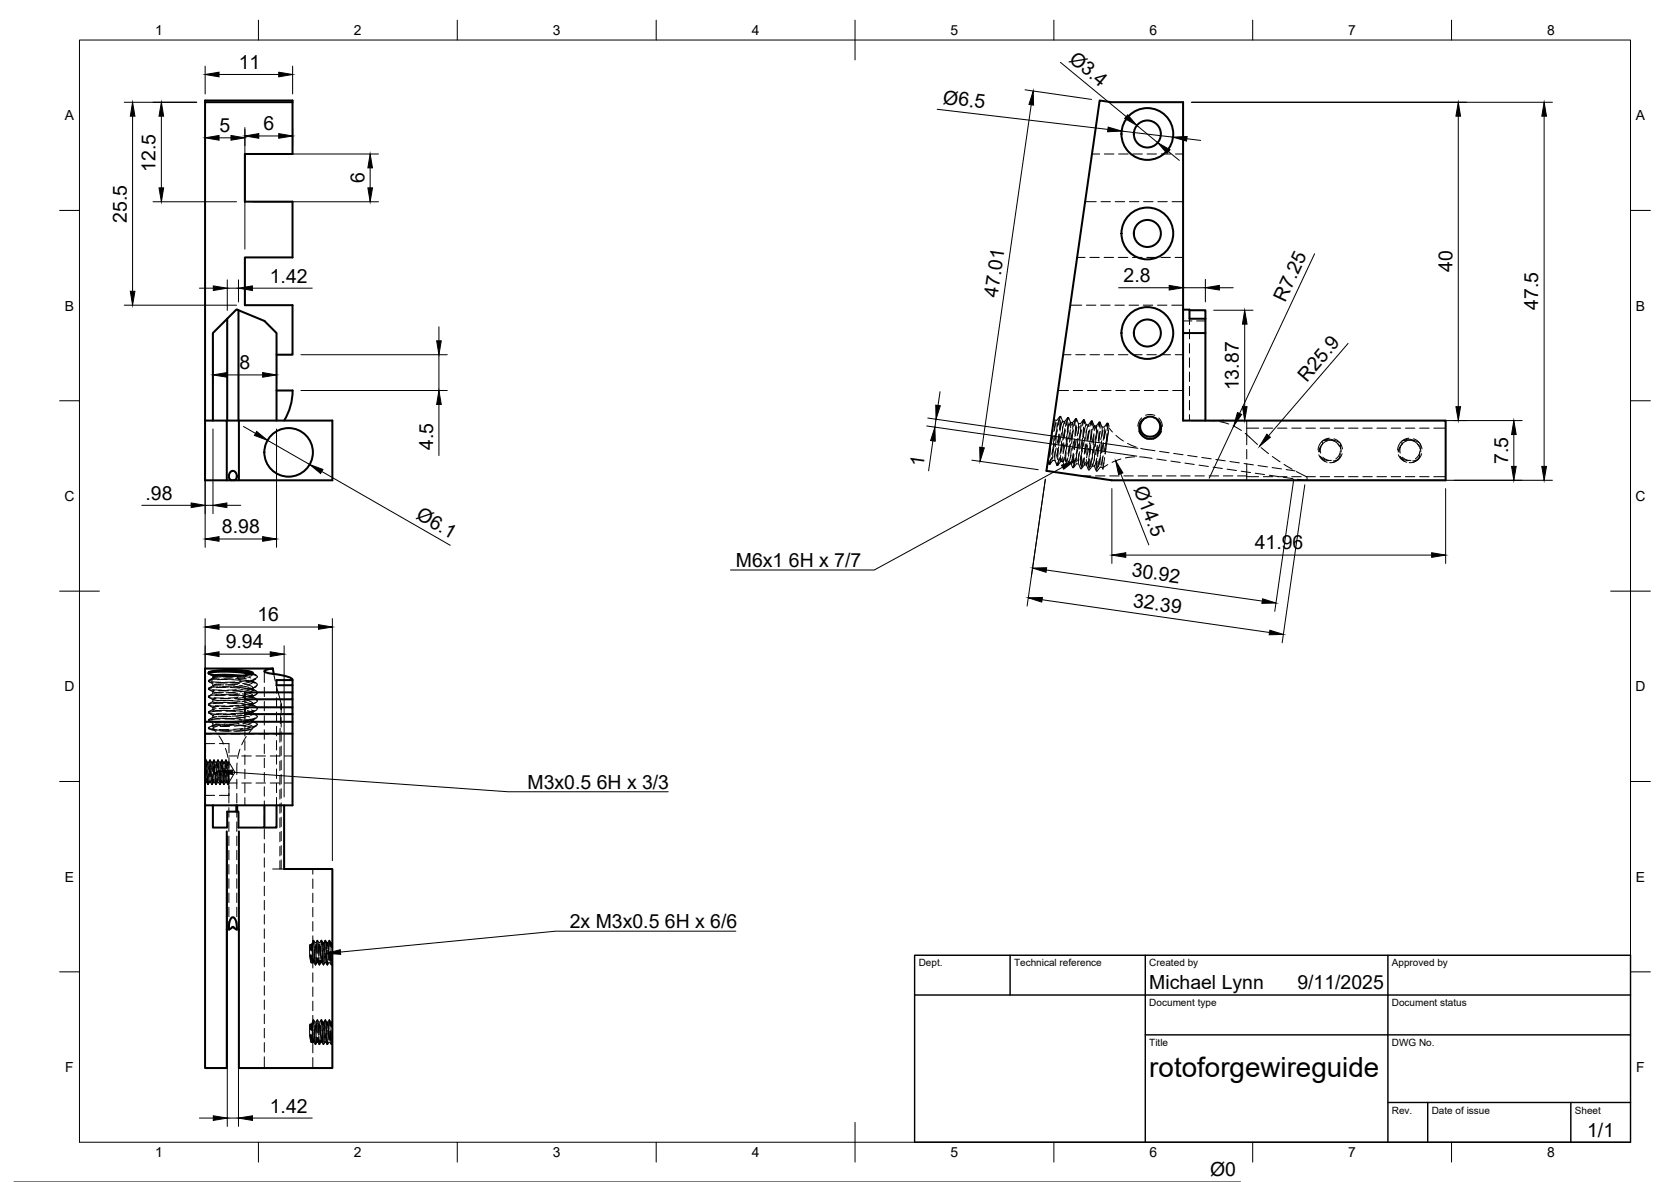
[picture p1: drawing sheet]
<svg xmlns="http://www.w3.org/2000/svg" width="420mm" height="297mm" viewBox="0 0 420 297" stroke-linecap="round" stroke-linejoin="round" font-family="sans-serif">
<!-- layer: Visible -->
<g fill="none" stroke="#000" stroke-width=".51">
<path d="M51.6 25.7v-.4h22v13.4h-12v12h12v14h-12v12h12v12.4h-4.1M73.6 25.7h-22v80M276.5 25.3l3 .4h18v80h66v15h-84l-16.4-2.4zM60 78v27.7M297.5 77.8h1.6v2.3h4M299.1 78h4v2.1M57.1 80.1l2.3-2.3h.2l6.9 2.9 3 3v22M57.1 80.1l-3.6 3.6v22M57.1 80.1v25.6M69.5 98.1h4.1a14.5 14.5 0 0 1-2.2 7.6M297.5 83.7h5.6M303.1 80.1v25.6"/>
<path d="M51.6 105.7v15h6.7M51.6 105.7h5.4v15M57 105.7h26.6v15h-24.8M57.8 118.7l.7-.4 .8 .4 .2 .8-.2 1-1 .2-.6-.4-.1-.8zM60.1 105.7v15M287.3 105.6l-.6 .9-.3 1.2 .4 1.1 .7 .9a2.55 2.55 0 0 0 2.5 .5M287.3 105.6l-.6 1.2 .1 1.3 .7 1 1.4 .6 1.4-.2 1.1-1 .3-1.5-.1-.7-.5-.7M291.1 105.6l.7 1 .1 1.3-.6 1.4-1.3 .9M291.1 105.6a2.53 2.53 0 0 0-3.8 0M52.4 169.2l1.6-.3 3.6-.1 3.5 .2 2.1 .4M52.6 168.9l2.2-.3h3.3l3.3 .3 2 .4M54.1 169.7l2.5-.1 4 .2"/>
<path d="M61.6 177.7h12v1.8h-12zM61.6 174h12v1.7h-12zM61.8 168.6l1.5 .3 .3 .2-1.2 .5-3 .3-3.7-.1-2.8-.3a.36 .36 0 0 1-.3-.2 .36 .36 0 0 1 0-.4M61.8 168.6l-5-.2-2.6 .2-1.6 .3M61.8 168.6l1.7 .6M68.6 168l.2 1.4M68.6 168h-17v100.4h5.4v-59.5M68.6 168l-2 .5v.3l.6 .3a20.8 20.8 0 0 1 6 1.4l.4 .4M69.5 170.9h4.1v1.3h-4.1zM73.6 179.5v22.9h-22M73.6 172.2v1.8M73.6 175.7v2"/>
<path d="M51.6 181.4h22M51.6 184.4h22M53.5 202.4v5.6h3.6v-4h2.5M59.4 202.4v1.6M59.6 202.4v1.6h.4v4h6.5v-5.6M69.5 202.4v5.6h-3M71.4 202.4v16h12.2v50h-23.5v-59.5M57 233.6h.6M58.2 230.6h.6l.5 .7 .2 1.2v1.1l-.9-.7-.9 .6h-.1l.1-2zM59.5 233.6h.6"/>
<circle cx="288.5" cy="33.7" r="3.4"/>
<circle cx="288.5" cy="33.7" r="6.5"/>
<circle cx="288.5" cy="58.7" r="3.4"/>
<circle cx="288.5" cy="58.7" r="6.5"/>
<circle cx="288.5" cy="83.7" r="3.4"/>
<circle cx="288.5" cy="83.7" r="6.5"/>
<circle cx="72.6" cy="113.7" r="6.1"/>
</g>
<!-- layer: Hidden -->
<g fill="none" stroke="#000" stroke-width=".25">
<path d="M274.6 38.7h1.9M277.7 38.7h2.4M281.3 38.7h2.4M284.8 38.7h2.4M288.4 38.7h2.4M292 38.7h2.4M295.6 38.7h1.9M272.9 50.7h2.7M276.8 50.7h2.4M280.4 50.7h2.4M284 50.7h2.4M287.5 50.7h2.4"/>
<path d="M291.1 50.7h2.4M294.7 50.7h2.8M269.1 76.7h2.9M270.8 64.7h2M273.2 76.7h2.3M274 64.7h2.4M276.8 76.7h2.3M277.6 64.7h2.4M280.3 76.7h2.4M281.2 64.7h2.4M283.9 76.7h2.4M284.8 64.7h2.3"/>
<path d="M287.5 76.7h2.4M288.3 64.7h2.4M291 76.7h2.4M291.9 64.7h2.4M294.6 76.7h2.9M295.5 64.7h2M266 98.1h2.7M267.3 89.1h2M269.9 98.1h2.3M270.5 89.1h2.4M273.4 98.1h2.4M274.1 89.1h2.4"/>
<path d="M277 98.1h2.4M277.6 89.1h2.4M280.6 98.1h2.4M281.2 89.1h2.4M284.1 98.1h2.4M284.8 89.1h2.4M287.7 98.1h2.4M288.4 89.1h2.3M291.3 98.1h2.4M291.9 89.1h2.4M294.9 98.1h2.6M295.5 89.1h2"/>
<path d="M297.5 80.7h2.2M299.1 80.1v1.5M299.1 82.8v2.4M299.1 86.3v2.4M299.1 89.9v2.4M299.1 93.5v2.4M299.1 97.1v2.3M300.9 80.7h2.2M263.5 115.9l.3 .7M263.8 116.7h.1M264 113.1l-.3 1.2M264 112.1l-.2 2.4"/>
<path d="M264.2 112.5l-.3 2.4M264.2 115.3l-.4 1.4-.1-1M264.4 115l-.4 1.7-.1-.6M264.5 109l-.2 2.3M264.7 109.6l-.5 2.4M264.8 113l-.1 2.3M264.9 106.4l-.1 .3M264.9 111.8l-.4 2.4M265 105.1l.2 .5M265.1 109.4l-.2 2.4M265.2 111.5l-.5 2.3M265.3 105.8l-.1 2.4"/>
<path d="M265.3 115.7l.4 1.2M265.3 115.8l-.5-.1-.8 1M265.3 113.4v2.3M265.5 106.2l-.5 2.3M265.6 112.6l-.6 2.3M265.6 109.8l-.2 2.4M265.6 108.3l-.4 2.4M265.8 106.3l-.1 2.4M265.9 108l-.5 2.3M266 112.7l-.2 2.4M266.1 113.1l-.2 2.4M266.2 112.3l-.5 2.3"/>
<path d="M266.2 115.3l-.4 1.6-.1-.6M266.3 109.1l-.2 2.4M266.3 109.1l-.5 2.3M266.4 104.8l-.5 2.4M266.4 109.5l-.2 2.4M266.5 115l-.6 2v-.3M266.5 104.7l-.8 1-.5-.1M266.5 104.6l.2 .1M266.6 105.6l-.2 2.4M266.7 114.4v1.5l.3-.7M266.7 106l-.2 2.3M266.7 104.7l.5 1.2"/>
<path d="M266.7 116h.6M266.7 104.8v-.1l-.1 .2-.5 1.9M266.8 115.9l-.9 1.1h-.1M266.9 108.8l-.5 2.3M267 111.8l-.5 2.4M267 110.9l-.2 2.3M267.2 105.9h.5M267.2 111.5l-.5 2.3M267.2 107.3l-.2 2.4M267.2 114.8l.1 1.2 .3-1M267.2 106.1l-.1-.2-.5 2M267.5 111.3l-.2 2.3"/>
<path d="M267.7 108.3l-.5 2.3M267.7 107.7l-.1 2.4M267.8 106.5l-.1-.6-.5 1.7M267.8 111.7l-.5 2.3M267.9 108l-.5 2.3M267.9 113.3l-.2 2.4M268.1 113.6l-.2 2.4M268.2 109.8l-.2 2.3M268.3 115.3l-.5 1.9-.1-.3M268.4 110.1l-.2 2.3M268.4 111.5l-.5 2.3M268.5 105l-.8 .9"/>
<path d="M268.5 104.9l.2 .1 .5 1.2M268.5 115l-.6 2.2h-.2l-.5-1.2M268.5 105l-.6 2.2M268.5 106.2l-.1 2.4M268.5 108.2l-.5 2.3M268.7 106.5l-.2 2.4M268.7 105.3l-.1-.3-.5 1.9M268.8 107l.4-.8v1.4M268.8 112.3l-.1 2.4M269 111.8l-.5 2.3M269.1 108.7l-.2 2.4M269.2 108l-.6 2.3"/>
<path d="M269.2 111.5l-.4 2.4M269.3 114.3l-.6 1.9-.1-.3M269.4 112.7l-.2 2.3M269.4 106.8l.3-.6v1.7M269.6 109.1l-.1 2.4M269.7 108.3l-.5 2.3M269.9 113.9l-.2 2.4M269.9 114.2l-.5 1.9-.1 .2-.1-.1M269.9 108l-.4 2.4M270 114.2l-.1 2.4M270 110.9l-.5 2.3M270.2 110.3l-.2 2.4"/>
<path d="M270.3 115.3l-.6 2.2-.5-1.2h-.5l-.8 .9M270.3 110.6l-.2 2.4 .5-2.3M270.4 105.2l-.7 1-.5-.1M270.5 106.8l-.2 2.4M270.5 105.2h.2l.5 1.3M270.6 105.6l-.1-.4-.6 1.9M270.6 115l-.6 2.4M270.6 107.1l-.2 2.3M270.7 116.5l.5 .1M270.7 105.9l-.1-.7-.4 1.7M270.7 113.7l-.1 2.4M270.7 116.5l-.8 1h-.2"/>
<path d="M270.8 107.4l-.5 2.3M271 110.2l-.2 2.4M271 111.8l-.4 2.3M271.1 106.4l.6 .1M271.2 106.6l-.1 2.4M271.2 116.6l.5 1.2h.2M271.3 111.6l-.5 2.3M271.3 114.1l-.1 2.3M271.4 107.2l-.5 2.3M271.5 113.5l-.5 2.3M271.5 110.5l-.1 2.4M271.7 108.3l-.4 2.3"/>
<path d="M271.7 106.9l-.1 2.4M271.8 114.5l-.1 2.3M271.9 108l-.4 2.4M271.9 119.6h2.4M272 114.8l-.2 2.3M272.1 113.4l-.5 2.3M272.2 110.9l-.3 2.4M272.2 110l-.5 2.4M272.3 111.2l-.2 2.4M272.4 115.3l-.6 2.3M272.5 107.4l-.2 2.3M272.5 106.2l-.1-.7-.4 1.6"/>
<path d="M272.6 107.7l-.2 2.3M272.6 115l-.5 2.4M272.6 115.1l.1 1.7 .2-.6M272.7 106.5l-.1-1-.4 1.4M272.7 116.8l.5 .1M272.7 116.8l-.8 1M272.8 109.9l-.5 2.3M272.9 111.6l-.2 2.3M273.1 111.8l-.5 2.3M273.2 108l-.2 2.4M273.2 106.8l-.3 .4-.4 1.7M273.2 115.5v1.4l.3-.9"/>
<path d="M273.2 116.9l.5 1.2M273.3 111.5l-.5 2.4M273.4 111.9l-.2 2.4M273.7 108.4l-.2 2.3M273.7 112.7l-.5 2.3M273.7 107.2l-.1-.4-.5 1.9M273.8 108.3l-.5 2.3M273.8 115l-.2 2.4M273.9 115.4l-.1 2.4M274 108l-.5 2.3M274.1 111.5l-.2 2.3M274.2 111.8l-.2 2.4"/>
<path d="M274.3 106.9l.3-1.1v1.3M274.3 112.5l-.5 2.3M274.4 107.9l-.2 2.4M274.4 115.3l-.5 2.4M274.4 105.8l-.8 1h-.5l-.5-1.3h-.1l-.9 1M274.4 109.2l-.4 2.4M274.4 105.8h.2l.5 1.2M274.5 106.7l-.1-.9-.4 1.3M274.6 108.3l-.3 2.3M274.6 115l-.5 2.3M274.6 117.1l.6 .1M274.7 117.1l-.8 1h-.2"/>
<path d="M274.7 108.1l.4-1.1v1.2M274.8 113l-.2 2.3M275.1 109.4l-.2 2.4M275.1 109l-.5 2.3M275.1 107l.5 .1M275.1 111.8l-.5 2.4M275.2 115.4l-.5 1.7-.1-.6M275.2 117.1l.4 1.2M275.3 113.4l-.2 2.3M275.3 111.5l-.4 2.3M275.3 107.9l.4-.8v1.5M275.4 119.6h2.4"/>
<path d="M275.6 109.8l-.2 2.4M275.8 115.6l-.2 2.3M275.8 115.1l-.6 2.1-.1-.3M275.8 108.3l-.5 2.3M275.9 116l-.2 2.4M275.9 111.9l-.5 2.3M276.1 112l-.3 2.4M276.1 108l-.5 2.3M276.1 107.2l.3-1.1 .1 1.2M276.2 112.4l-.2 2.4M276.3 106.8l.3-.7v1.6M276.4 108.5l-.2 2.3"/>
<path d="M276.4 115.3l-.5 2.4M276.5 108.8l-.2 2.4M276.5 111.6l-.5 2.4M276.6 117.4l.6 .1M276.7 108.4l-.5 2.3M276.7 117.4l-.8 1M276.7 115l-.5 2.3M276.7 114.4l-.1 2.4M277 110.8l-.2 2.4M277.1 107.3v2.3M277.1 111.8l-.4 2.4M277.2 114.8l-.1 2.4"/>
<path d="M277.3 108.1l-.5 2.4M277.4 111.5l-.5 2.3M277.4 114.6l-.6 2.3M277.5 111.3l-.2 2.3M277.6 116.3l-.1 .3M277.7 107.7l-.1 2.4M277.7 115l-.4 2.9-.2-.5M277.9 108.3l-.5 2.4M278.1 108l-.5 2.3M278.1 107.2l.3-.9v1.6M278.1 111.1l-.5 2.3M278.3 109l-.2 2.4"/>
<path d="M278.4 106.4l-.8 1-.5-.1-.5-1.2h-.2l-.8 1M278.4 106.8l.2-.4v1.9M278.4 106.3l.2 .1 .3 .7M278.5 109.4l-.2 1.5M278.6 116.8l-1.2 .7M278.7 108.7l-.3 1.2M278.7 108l-.8 6.1 .1-1.5M278.8 107.5l.9 1.1M279 119.6h2.4M280.6 109.4l1.9 1.4M281.8 115.3l-2.2 .9M282.6 119.6h2.4"/>
<path d="M283.5 111.4l2.2 1M285.3 114.8l-2.3 .3M286.2 119.6h2.3M286.3 108.3l.9 1.3 1.2 .6M286.5 114.8l3.2 .4M286.8 112.7l3.6 .6M287.1 105l-.7 1-.3 1.2M288 104.4l1.5-.2 .9 .2M289.7 119.6h2.4M290.9 115.4l2.3 .3M291.4 105l.7 1.1 .2 1.1M291.6 113.4l2.3 .4"/>
<path d="M292.1 108.3l-.9 1.3-1.2 .6M293.3 119.6h2.4M294.4 115.9l2.4 .3M295.1 113.9l2.4 .4M296.9 119.6h2.4M297.9 116.4l2.4 .3M298.6 114.5l2.4 .3M299.1 100.6v2.4M299.1 104.2v1.5M300.5 119.6h2.3M301.5 116.9l2.3 .3M302.2 115l2.3 .3"/>
<path d="M304 105.7l1.5 .1M304 119.6h2.4M305 117.4l2.4 .3M305.7 115.5l2.4 .3M306.7 105.9l2.2 .7M307.6 119.6h2.4M308.5 117.9l2.4 .3M309.2 116l2.4 .3M310.1 107l2 1.2M311.2 119.6h2.3v1.1M312.1 118.4l2.3 .4M312.8 116.5l2.4 .3"/>
<path d="M313.1 108.9l3.1 2.8M313.5 116.5v3.1M313.5 113v2.3M313.5 105.7v6.1M313.5 119.8h3M313.5 107.6h3M315.6 118.9l2.4 .4M316.3 117l2.4 .3M317.1 112.5l1.9 1.5M317.6 119.8h2.4M317.6 107.6h2.4M319.2 119.4l2.3 .4"/>
<path d="M319.9 117.5l2.3 .3M319.9 114.7l2 1.4M321.2 119.8h2.4M321.2 107.6h2.4M322.7 119.9l2.4 .4M322.9 116.7l2 1.2M323.4 118l2.2 .3M324.8 119.8h2.4M324.8 107.6h2.4M325.9 118.5l2.6 1.4 .1 .5-.4 .3M328.4 119.8h2.4M328.4 107.6h2.4"/>
<path d="M331.6 114.3l.6 .9 1 .8M331.9 119.8h2.4M331.9 107.6h2.4M332 114.7l1 .8 1 .3M332 114.7l.8 .9 .9 .6M332.1 112.3v1.6M332.4 110.9l-.7 1-.3 1.2M332.5 111.6v-.4a.41 .41 0 0 1 0-.4 .41 .41 0 0 1 .5-.1h2.4l.6 .1a1.24 1.24 0 0 1 1.1 1.8v.2M332.5 111.6l-.8 1.2-.1 .8M332.6 111.6l-.7 1-.2 1M332.6 114.9l.9 .6 1.3 .2M333 110.7l.9-.3 1.5 .3"/>
<path d="M333.8 110.8l-1.3 .8M334.2 110.1l-.8 .2-.8 .5M335 110.7l1 .5 .8 .9M335.4 110.3l1 .5 .5 .5M335.5 119.8h2.4M335.5 107.6h2.4M336.4 111.6l.7 .9 .1 1.1M336.6 115.5l-1.2 .6-1.1 .2M336.9 114.7l-.8 1-.8 .5M337 114v.2a1.41 1.41 0 0 1-1.7 1.6h-.1M337 113.3l-.3 1.2-.8 .8M337.1 111.5l.4 1.3"/>
<path d="M337.5 114l-.7 1.2M339.1 119.8h2.4M339.1 107.6h2.4M342.7 119.8h2.3M342.7 107.6h2.3M346.2 119.8h2.4M346.2 107.6h2.4M349.8 119.8h2.4M349.8 107.6h2.4M351.6 114.3l.6 .9 1 .8M352 114.7l1 .8 1 .3M352 114.7l.8 .9 .9 .6"/>
<path d="M352.1 112.3v1.6M352.4 110.9l-.8 1.2-.2 1M352.6 111.6l-.1-.4a.41 .41 0 0 1 0-.4 .41 .41 0 0 1 .5-.1h2.5l.5 .1a1.24 1.24 0 0 1 1.1 1.8v.2M352.6 111.6l-.9 1.2-.1 .8M352.6 111.6l-.7 1-.2 1M352.6 114.9l.9 .6 1.3 .2M353 110.7l.9-.3 1.6 .3M353.4 119.8h2.3M353.4 107.6h2.3M353.8 110.8l-1.2 .8M354.2 110.1l-.8 .2-.8 .5M355 110.7l1 .5 .8 .9"/>
<path d="M355.4 110.3l1 .5 .5 .5M356.4 111.6l.7 .9 .1 1.1M356.6 115.5l-1.2 .6-1.1 .2M356.9 114.7l-.7 1-.9 .5M357 119.8h2.3M357 107.6h2.3M357 114v.2a1.41 1.41 0 0 1-1.7 1.6h-.1M357 113.3l-.3 1.2-.8 .8M357.1 111.5l.4 1.3M357.5 114l-.7 1.2M360.5 119.8h3M360.5 107.6h3"/>
<path d="M326.2 120.4l1.8 .3M52.4 169.1l.2 .3M52.4 171v.2M52.4 173v.2M52.4 175v.2M52.4 177v.1M52.4 179v.1M52.5 179.2l1.1 .6M52.5 177.2l1.1 .6M52.5 175.2l1.1 .6M52.5 173.3l1.1 .6M52.5 171.3l1.1 .6"/>
<path d="M52.5 169.3l1.1 .6M52.5 177l-.1 .2 .3 .1 1.8 .2M52.5 179.2l2.4 .3M52.9 174.9l-.5 .3 1.8 .3M53.1 171.3l2.4 .2M53.2 172.9l-.8 .3 1.5 .3M53.5 173.3l2.4 .1M53.5 170.9l-1.1 .3 1.2 .3M53.5 169.8v.6M53.5 171.8v.6M53.5 173.8v.6M53.5 175.8v.5"/>
<path d="M53.5 177.8v.5M53.5 179.8v.5M53.6 170.3l-1.1 .6M53.6 172.3l-1.1 .6M53.6 174.3l-1.1 .6M53.6 176.3l-1.1 .6M53.6 178.3l-1.1 .6M53.7 173.7l-.2 .1 2.1 .3M53.7 176.5l2.4 .1M53.8 178.6l-1.4 .3 .9 .3M53.8 175.3l2.4 .1M53.9 172l2.4 .1"/>
<path d="M53.9 178.2l-.4 .1 1.9 .3M54.1 169.7l-.6 .2 2.1 .2M54.1 176.6l-1.7 .4 .6 .2M54.2 177.3l2.3 .1M54.3 175.6l-.8 .2 1.5 .3M54.4 174.6l2.3 .1M54.4 174.6l-1.7 .2-.3 .2 .2 .1M54.5 179.3l2.4 .1M54.8 172.6l-2.4 .4M54.8 171.6h2.3M54.8 170.1l-1.3 .3 1 .2M55 177.5l-1.5 .2 .8 .3"/>
<path d="M55 172.6h2.4M55.1 173.6h2.4M55.1 170.6l-2.4 .2M55.3 176.6h2.4M55.5 172.1l-2 .2 .3 .2M55.5 175.5h2.4M55.6 174.6h2.4M55.7 179.5l-1.7 .1-.4 .1 .1 .1M55.7 178.7l-2.4 .1M55.9 172.6h2.4M56 170.1l2.4 .1M56.1 176.7l-2.4 .1"/>
<path d="M56.2 174.1l-2.4 .1M56.2 177.5l2.4 .1M56.3 170.6l2.4 .1M56.4 174.7l-2.4 .1M56.6 171.5l-2.3 .1M56.7 172.1l2.4 .1M56.7 172.7l-2.3 .1M56.8 176.1h-2.3M56.9 179.5l2.3 .1M56.9 178.7l2.4 .1M57 170.8h-2.3M57.3 176.7l2.3 .1"/>
<path d="M57.3 173.5l-2.4 .1M57.3 178.5h-2.3M57.4 174.1l2.3 .1M57.5 178l-2.4 .1M57.6 174.7l2.4 .2M57.8 175.6h-2.4M57.8 171.6l2.4 .2M57.9 178l-2.4 .1M57.9 172.8l2.4 .1M58 176.1l2.4 .2M58.1 170.6l-2.4 .1M58.1 177.5l-2.4 .1"/>
<path d="M58.3 170.8l2.3 .2M58.5 179.5h-2.4M58.5 173.6l2.3 .2M58.5 178.6l2.4 .2M58.5 176l-2.3 .1M58.7 178.1l2.3 .3M58.8 176.6l2.4 .2M59 178.5l-2.4 .1M59.1 171.4l-2.4 .1M59.1 175.6l2.4 .3M59.2 174.7l2.3 .2M59.2 170l-2.4 .1"/>
<path d="M59.2 174l-2.4 .1M59.4 173.3l-2.4 .1M59.5 172.7l2.4 .3M59.6 170.3l2.4 .3M59.6 176.5l-2.3 .1M59.8 175.3l-2.4 .1M59.8 177.7l2.3 .3M59.8 171.9l-2.4 .2M59.9 170.7l2.3 .3M60.1 177.2l-2.4 .2M60.3 172.3l2.3 .4M60.3 174.4l-2.4 .2"/>
<path d="M60.4 179.2l-2.4 .2M60.4 179.7l2.4 .5M60.5 178.9l2.3 .3M60.7 171.4l-2.4 .2M60.7 169.8l2.4 .6M60.8 179.8l-2.4 .2M60.8 176.9l2.4 .4M60.9 174.4l1.9 .4 1.5 .8M61 172.3l-2.4 .3M61 173.3l-2.3 .3M61.2 175l2.3 .4M61.3 175.3l-2.3 .2"/>
<path d="M61.4 171.9l1.4 .3 .8 .5M61.4 177.7l-2.3 .3M61.5 173.1l2.3 .5M61.6 176.5l1.4 .3 .5 .4v.2M61.6 175.7v2M61.6 179.5v1.9M61.6 170.3l-2.4 .3M61.7 177.2l-2.4 .3M61.8 171.1l2.3 .6M61.8 169.7l-1.4 .2M62 174l1.4 .5 .2 .4-.4 .3 1.1-.6M62 179.2l-2.3 .2"/>
<path d="M62.1 178.9l2.3 .7M62.1 175.6l-2.4 .3M62.2 178.6l1.3 .5v.3l-.5 .4M62.4 177l1.7 .4 .5 .4M62.5 178l-2.3 .4M62.6 171l-2.4 .3M62.6 176.2l.8 .3 .2 .4-1 .5M62.7 175.1l1.7 .5 .2 .5M62.7 173.4l-2.3 .5M62.9 172.9l-2.3 .3M63.1 173.2l1.4 .5 .2 .4-.3 .3M63.1 170.9l.4 .3v.3l-1.4 .6"/>
<path d="M63.1 175.8l-2.3 .5M63.2 169.4l1.2 .4M63.2 178.4l.4 .3-.2 .3-1.4 .5M63.3 169l1 .6M63.3 171l1 .6M63.3 173l1 .6M63.3 177l1 .6M63.3 179l1 .5M63.3 171.2l-2.3 .6M63.3 174.8l-2.3 .4M63.4 171.3l1.3 .6-.1 .3-.5 .3M63.4 169.3l.9 .3 .4 .4-.2 .3-.7 .4"/>
<path d="M63.5 169.2v.4l-.7 .4M63.6 173.3l-.6 .5-1.5 .5M63.6 169.1v.3M63.6 170.8v.6M63.6 172.8v.6M63.6 174.8v.6M63.6 176.8v.5M63.6 178.8v.5M63.6 176.7l-2.3 .4M63.9 178.5l-2.3 .6M64 179.5l.5 .3 .2 .4-.3 .3-.9 .3M64.2 170.7l-2.3 .5"/>
<path d="M64.3 177.7l.4 .4-.2 .3-1.3 .5M64.3 170.6l-1 .6M64.3 172.6l-1 .6M64.3 176.5l-1 .7M64.3 178.5l-1 .6M64.5 172.5l-2.3 .7M64.6 175.9l.1 .3-.3 .3-1.6 .5M64.7 174.2l-.5 .4-1.7 .5M64.7 170v.2M64.7 172v.2M64.7 174v.2M64.7 176v.2"/>
<path d="M64.7 178v.1M64.7 179.9v.2M66.5 168.7v2.8M66.5 172.7v2.4M66.5 176.3v2.3M66.5 179.8v2.4M68.8 169.4l.4 1.7M69.5 172.3l1.2 4.5M69.5 172.2v2M69.5 175.4v2.4M69.5 179v2.3M70.6 179.4l-.1 2.4"/>
<path d="M70.7 178.3v-1.5v2.3M51.6 196v.3M51.6 192.2l.1 2.3M51.6 184.4h1.6M51.6 196.8l.3-.2 .4 .6M51.6 186.9h2.4M51.6 199.9h2.4M51.7 192.8l-.1 2.1M51.7 191.2l-.1 2.1M51.8 191.6l.1-.6 .1 1.8M51.8 191l-.2 .3M51.8 191h.1"/>
<path d="M51.9 191l.3 .6 .3-.1 .2-.5M51.9 192l.1 2.4M52 193.3l-.2 2.3 .1 1 .2-1.4M52.1 192.1l.1-.5 .2 1.7M52.1 195.5l.2 1.7 .1-.8M52.1 194l.1 2.4M52.3 197.2h.1M52.4 197.2l.3-.6h.3l.3 .6M52.4 191.6l-.2 2.4M52.4 180.9v.2M52.4 182.9v.1M52.5 194.5l.2 2.1v-.3"/>
<path d="M52.5 181.2l1.1 .6M52.6 192.8l-.1 2.4M52.6 194.4l-.2 2.4M52.6 192.7l.2 2.4M52.7 191.7l.1-.7 .1 1.7M52.8 191h.1M52.9 181.3l2.3 .2M52.9 191l.3 .6 .2-.1 .4-.5M52.9 191.1l-.3 2.1M53 193.9l.1 2.4M53 192.3l.1 2.4M53 192.8l-.1 2.4"/>
<path d="M53.1 191.6l.3 2.3M53.2 194.6l-.2 2-.1-.4M53.2 195.9l.1 1.3 .2-1.1M53.2 183.4l2.4 .1M53.3 197.2h.1M53.4 197.2l.3-.6h.3l.3 .6M53.4 180.6l-1 .3 1.2 .4M53.5 195.1l.2 1.5 .1-.8M53.5 194.5l-.2 2.4M53.5 181.7v.6M53.6 192l-.2-.4-.2 1.8M53.6 183.1l.7 .9"/>
<path d="M53.6 180.2l-1.1 .6M53.6 182.2l-1.1 .6M53.6 193.2l.2 2.4M53.7 192.5l-.1 2.4M53.8 191h.1M53.8 191l-.2 2.3M53.8 191.3l.1-.3 .1 2M53.9 191l.3 .6 .2-.1 .4-.5M53.9 192.2l.1 2.4M53.9 183.3l-1.3-.2-.2-.2 .2-.1a.36 .36 0 0 0 0 .4 .36 .36 0 0 0 .4 .1l1.1 .2M54.1 192.2l-.2 2.4M54.1 194.2l.2 2.4"/>
<path d="M54.1 195.8l.2 1.4 .1-1M54.2 181.9l2.4 .1M54.2 194.1l-.2 2.4M54.3 192.1l.1 2.3M54.3 197.2h.1M54.4 197.2l.3-.6h.2l.4 .6M54.4 184.4h2.4M54.5 180.1l-1 .2 1.3 .2M54.6 182.5l-1.1 .5 1.1 .4M54.6 194.2l-.1 2.4M54.6 192.6l-.2-1-.1 1.3M54.6 192.6l-.1 2.4"/>
<path d="M54.7 193.7l.1 2.4M54.7 191.4l.1-.4 .2 1.9M54.8 191h.1M54.8 181.3l2.4 .1M54.8 195.3l-.1 1.3-.2-1M54.8 180h2.4M54.9 191l.3 .6 .3-.1 .3-.5M54.9 191.3l-.1-.3-.1 2M55 192.5l.1 2.4M55 194.1l.2 2.4M55.1 184.9l1.1 2.1M55.1 191.7l-.2 2.4"/>
<path d="M55.1 183.3h2.4M55.2 182l-1.7 .3 .7 .2M55.2 186.9h2.4v2.3M55.2 193.5l-.1 2.4M55.2 183.7l2.4 .1M55.3 197.2h.1M55.3 192.6l.2 2.4M55.3 192.3l.2-.8 .1 1.6M55.4 180.7l-2.4 .2M55.4 182.5h2.3M55.4 197.2l.3-.6h.2l.4 .6M55.5 195.9l-.1 1.3-.2-1.1"/>
<path d="M55.5 194.3l-.1 2.4M55.6 182.3l-2.4 .3M55.7 192.3l-.1 2.4M55.7 194.3l.3 2.3M55.7 180l2.4 .1M55.8 183.6l2.3 .1M55.8 191h.1M55.8 191.1l.3 2.1M55.8 191.3v-.3l-.2 2.1M55.9 191l.3 .6 .3-.1 .2-.5M55.9 194.7l-.2 1.9-.1-.5M55.9 192.5l.2 2.3"/>
<path d="M56.1 194.4l.2 2.4M56.3 191.9l-.1-.3-.2 1.9M56.3 193l-.2 2.4M56.3 197.2h.1M56.3 181.4l-2.3 .2M56.4 193.1l.1 2.4M56.4 182l2.3 .1M56.4 197.2l.3-.6h.3l.3 .6M56.4 191.8l.1-.2 .2 2M56.4 196l-.1 1.2-.2-1.2M56.6 180.7h2.3M56.6 192.4l-.1 2.4"/>
<path d="M56.6 194l-.1 2.3M56.7 188.1l.6 2.3M56.7 191.2l.1-.2 .2 2.2M56.7 194.8l.2 1.8 .2-.6M56.8 182.2h2.3M56.8 191h.1M56.9 191l.3 .6M56.9 194.2l-.2 2.3M57 191.6l-.2-.6-.1 1.8M57 193l.2-1.4 .1 .9-.2 2.3M57 180.5h-2.4M57 194.3l.2 2.4"/>
<path d="M57 192.8l.2 2.3M57.3 197.2h.1M57.4 193.7l.2 2.3M57.5 191.5l.1 3.1M57.5 194.1l-.1 2.3M57.5 195.7l-.1 1.5-.2-.9M57.5 191.8l.1 .4M57.5 181.5l2.4 .1M57.6 195.8v2.4M57.6 199.4v2.4M57.6 190.4v2.4M57.6 194v2.3"/>
<path d="M57.6 197.5v2.4h-2.4M57.6 191.5l1.5 2.6-1.5 2.5M57.6 196.8l-.2 .4M57.6 191.3l-.2 .3-.2-.1M57.6 190h2M57.6 196.8h2M58 184.4h2.4M58.1 182.3l-2.3 .1M58.2 180.5l2.4 .2M58.4 180.5l-2.4 .1M58.8 181.5h-2.3M59.2 183.4l-2.4 .1"/>
<path d="M59.3 180.1l2.4 .3M59.3 182.3l3.8 .4M59.5 195.8v2.4M59.5 199.4v2.4M59.6 191.8l-.1 2.8M59.9 182.2l1.9 .2-1.5-.1M60.1 180.8l2.4 .4M60.1 181.8l-2.4 .2M60.3 188.3l-.5 2.3M60.7 181.1l-2.3 .2M60.8 190h2.4M60.8 196.8h2.4"/>
<path d="M61.1 183.1l-2.4 .2M61.1 181.8l2.3 .6M61.2 183.6l-2.4 .2M61.3 182.2l-2.4 .3M61.6 182.6v2.4M61.6 186.1v2.4M61.6 189.7v2.4M61.6 193.3v2.4M61.6 196.9v2.3M61.6 184.4h2.3M61.8 180.9l2.3 .5M61.8 183.5l-2.5 .2"/>
<path d="M61.9 180.1l-2.4 .3M61.9 185.1l-1.1 2.1M62.4 181.1l-2.4 .3M62.7 183l-2.4 .3M62.8 180.7l.7 .4 .1 .2-1.2 .7M63 183.2l-1.2 .3M63.1 183.3l-1.3 .2M63.3 180.9l1 .6M63.5 180.9l-.6 .4-1.6 .4M63.5 183.1l-.9 1M63.6 180.7v.6M63.6 182.7v.3"/>
<path d="M63.6 181.4l1.1 .6-.2 .4-.6 .3M64.2 180.4l-2.3 .6M64.3 180.5l-1 .6M64.3 182.5l-1 .6M64.4 190h2.4M64.4 196.8h2.4M64.5 182.2l-2.2 .7M64.7 181.9v.2M65.1 184.4h2.4M66.5 183.4v2.4M66.5 187v2.4M66.5 190.5v2.4"/>
<path d="M66.5 194.1v2.4M66.5 197.7v2.4M67.9 190h2.4M67.9 196.8h2.4M68.7 184.4h1.7M69.5 182.5v2.4M69.5 186.1v2.4M69.5 189.7v2.4M69.5 193.2v2.4M69.5 196.8v2.4M70.4 184.4v2.1M70.4 187.7v2.4"/>
<path d="M70.4 191.3v2.4M70.4 194.9v2.3M70.4 198.4v2.4M70.4 183v1.4M70.7 180.3v2.4M70.7 183.9v2.4M70.7 187.5v2.4M70.7 191.1v2.3M70.7 194.6v2.4M70.7 198.2v2.4M71.5 190h2.1M71.5 196.8h2.1"/>
<path d="M57.6 203v2.4M57.6 206.6v2.3M57.6 210.1v2.4M57.6 213.7v2.4M57.6 217.3v2.4M59.5 203v2.4M59.5 206.6v2.3M59.5 210.1v2.4M59.5 213.7v2.4M59.5 217.3v2.4M61.6 200.5v1.9M66.5 201.3v2.4"/>
<path d="M66.5 204.8v2.4M66.5 208.4v2.4M66.5 212v2.4M66.5 215.6v2.3M66.5 219.1v2.4M68.6 218.4h2.8M69.5 200.4v2M70.4 202v2.4M70.4 205.6v2.4M70.4 209.2v2.3M70.4 212.7v2.4M70.4 216.3v2.1"/>
<path d="M70.7 201.8v2.4M70.7 205.3v2.4M70.7 208.9v2.4M70.7 212.5v2.4M70.7 216.1v2.3M78.7 218.4v1.3M57.6 220.8v2.4M57.6 224.4v2.4M57.6 228v2.4M57.6 231.6v1.7M59.5 220.8v2.4M59.5 224.4v2.4"/>
<path d="M59.5 228v2.4M59.5 231.6v1.7M66.5 222.7v2.4M66.5 226.3v2.4M66.5 229.9v2.3M66.5 233.4v2.4M66.5 237v2.4M77.9 237.5l.1 1.3M78 237.3l.1 1.4M78.1 240l.1 1.8M78.1 239.9l.2 2.1M78.3 237.4l-.3-.1-.1 .6 .1 3.2a.62 .62 0 0 0 .5 .9l.2-.1-.3-.4-.1-1.4"/>
<path d="M78.3 237.4l.2-.4 .2 2M78.3 237.4l.1 1.6M78.6 237.9l-.1 2.4M78.6 238.9l-.1 2.3M78.7 236.5l-.4 2.4M78.7 220.9v2.4M78.7 224.5v2.3M78.7 228v2.4M78.7 231.6v2.4M78.7 235.2v1.3l.1-.2M78.7 236.7l.1-.4 .2 1.9M78.9 236.3l.3 .6h.2l.4-.6 .4 .6h.3l.4-.6"/>
<path d="M79 237.3l-.2-1-.1 1.4M79 239.4l.2 2.4M79 237.7l-.1 2.4M79.1 238.5l.1 2.4M79.3 237.2l.1 2.4M79.3 237.7l-.1 2.4M79.5 239.6l-.1 2.4M79.5 237.2l.2 2.4M79.8 237l-.2 2.3M79.8 236.6v-.3l-.2 2.1M79.9 237.8l.2 2.3M79.9 236.8l.2 2.4"/>
<path d="M80.1 237.2l-.2 2.4M80.3 237.7l.2 2.4M80.4 237.2l-.2 2.4M80.6 237.7l.2 2.4M80.6 237.7l-.1 2.4M80.6 238.6l-.1 2.4M80.7 237.4l.2-1.1 .1 1.2M80.7 236.5l.1-.2 .2 2.2M80.9 236.3l.3 .6M81 239.7l.2 2.3M81.1 238.7l.1 2.4M81.2 236.9h.2"/>
<path d="M81.2 237.1v-.2l-.3 2.1M81.4 238.3l.1 2.3M81.4 236.9l.4-.6 .4 .6M81.5 237.1l-.1-.2-.2 2.1M81.5 239.4l-.1 2.4M81.6 238.3l.2 2.4M81.8 236.7l-.2 2.4M81.9 236.8l-.1-.5-.2 1.9M81.9 239.7l-.3 2.1M82 238l.1 2.4M82 237l.1 2.4M82.2 239.7l-.3 2.1"/>
<path d="M82.3 237.6l-.1-.7-.2 1.6M82.4 238.8l.1 2.4M82.6 237.6l-.2-.7-.1 1.6M82.6 237.5l-.1 2.3M82.7 238.4l-.2 2.4M82.7 238.8l.1 2.4M82.7 237.2l.2-.9 .1 1.5M82.8 236.3l-.4 .6h-.2M82.8 236.3l.2 2.4M82.8 236.3l.4 .6h.3M83 239.1l-.2 2.4M83 237.9l.2-1 .2 1.3"/>
<path d="M83.1 239.9l.1 2.3M83.1 238.9l.1 2.4M83.2 239.1l-.2 2.4M83.4 239.3l.2 2M83.6 238.6l-.2 2.9M83.6 237.5l-.2-.6-.1 1M83.6 236.7l-.2 .2M66.5 240.6v2.4M66.5 244.1v2.4M66.5 247.7v2.4M66.5 251.3v2.4M66.5 254.9v2.3"/>
<path d="M66.5 258.4v2.4M77.9 257.5l.1 1.3M78 257.3l.1 1.4M78.1 260l.1 1.8M78.1 259.9l.2 2.1M78.3 257.4l-.3-.1-.1 .6 .1 3.2a.62 .62 0 0 0 .5 .9l.2-.1-.3-.4-.1-1.4M78.3 257.4l.2-.4 .2 2M78.3 257.4l.1 1.6M78.5 240.2l.2 1.7 .1-.6M78.6 257.9l-.1 2.4M78.6 258.9l-.1 2.3M78.7 256.5l-.4 2.4"/>
<path d="M78.7 244.5v2.3M78.7 248v2.4M78.7 251.6v2.4M78.7 255.2v1.3l.1-.2M78.7 241.9h.3M78.7 256.7l.1-.4 .2 1.9M78.7 241.9v1.4M78.8 240.2l.2 1.7 .1-.6M78.9 256.3l.3 .6M78.9 241.9l.5 .6M79 257.3l-.2-1-.1 1.4M79 259.4l.2 2.4"/>
<path d="M79 257.7l-.1 2.4M79.1 258.5l.1 2.4M79.2 256.9h.3M79.3 257.2l.1 2.4M79.3 257.7l-.1 2.4M79.4 256.9l.4-.6 .4 .6M79.5 259.6l-.1 2.4M79.5 257.2l.2 2.4M79.5 240.5l-.1 2-.1-.5M79.7 241.9h.2M79.7 241.9l-.3 .6M79.8 257l-.2 2.3"/>
<path d="M79.8 256.6v-.3l-.2 2.1M79.8 240.7l-.1 1.2-.2-1.1M79.9 257.8l.2 2.3M79.9 241.9l.4 .6M79.9 256.8l.2 2.4M80.1 257.2l-.2 2.4M80.1 240.7l-.1 1.2-.2-1.1M80.2 240.4l.1 2.1 .1-.3M80.2 256.9h.3M80.3 257.7l.2 2.4M80.4 257.2l-.2 2.4M80.4 241.3l-.1 1.2-.2-1.2"/>
<path d="M80.6 257.8l.2 2.3M80.6 257.7l-.1 2.4M80.6 258.6l-.1 2.4M80.7 241.9l-.3 .6M80.7 241.9h.2M80.7 257.4l.2-1.1 .1 1.2M80.7 256.5l.1-.2 .2 2.2M80.9 256.3l-.5 .6M80.9 240.2l-.2 1.7-.1-.6M80.9 256.3l.3 .6M80.9 241.9l.4 .6 .4-.6M81 259.7l.2 2.3"/>
<path d="M81.1 258.7l.1 2.4M81.2 240.2l-.2 1.7-.2-.6M81.2 256.9h.2M81.2 257.1v-.2l-.3 2.1M81.4 258.3l.1 2.4M81.4 256.9l.4-.6 .4 .6M81.5 257.1l-.1-.2-.2 2.1M81.5 259.4l-.1 2.4M81.6 240.3l-.2 2.2-.1-.2M81.6 258.3l.2 2.4M81.7 241.9h.3M81.8 256.7l-.2 2.4"/>
<path d="M81.9 256.8l-.1-.5-.2 1.9M81.9 259.7l-.3 2.1M81.9 241.9l.5 .6M82 258l.1 2.4M82 257.1l.1 2.3M82.2 240.6l.2 1.9v-.5M82.2 256.9h.2M82.2 259.7l-.3 2.1M82.3 257.6l-.1-.7-.2 1.6M82.4 258.8l.1 2.4M82.4 241l-.1 1.5-.2-1M82.6 257.6l-.2-.7-.1 1.6"/>
<path d="M82.6 257.5l-.1 2.3M82.7 258.4l-.2 2.4M82.7 258.8l.1 2.4M82.7 241.9h.3M82.7 241.9l-.3 .6M82.7 257.2l.2-.9 .1 1.5M82.8 256.3l-.4 .6M82.8 256.3l.2 2.4M82.8 256.3l.4 .6M82.9 241.9l.5 .6M83 259.1l-.2 2.4M83 257.9l.2-1 .2 1.3"/>
<path d="M83.1 259.9l.1 2.3M83.1 259l.1 2.3M83.2 256.9h.3M83.2 259.1l-.2 2.4M83.4 259.3l.2 2M83.6 258.6l-.2 2.9M83.6 257.5l-.2-.6-.1 1M83.6 240.2l-.2 2.3M83.6 256.7l-.2 .2M83.6 242.1l-.2 .4M66.5 262v2.4M66.5 265.6v2.8"/>
<path d="M78.5 260.2l.2 1.7 .1-.6M78.7 265.8v2.6M78.7 261.9h.3M78.7 261.9v2.7M78.8 260.2l.1 1.7 .2-.6M78.9 261.9l.5 .6M79.5 260.8l.2 1.1 .1-1.1M79.5 260.5l-.1 2-.1-.4M79.7 261.9h.2M79.7 261.9l-.3 .6M79.9 261.9l.4 .6M80.1 260.7l-.1 1.2-.2-1.1"/>
<path d="M80.2 260.4l.1 2.1 .1-.3M80.4 261.3l-.1 1.2-.2-1.2M80.7 261.9l-.3 .6M80.7 261.9h.2M80.9 260.2l-.2 1.7-.1-.6M80.9 261.9l.4 .6 .4-.6M81.2 260.2l-.2 1.7-.2-.6M81.6 260.3l-.2 2.2-.1-.2M81.7 261.9h.3M81.9 261.9l.5 .6M82.2 260.6l.1 1.9 .1-.5M82.4 261l-.1 1.5-.2-1"/>
<path d="M82.7 261.9h.3M82.7 261.9l-.3 .6M82.9 261.9l.5 .6M83.6 260.2l-.2 2.3M83.6 262.1l-.2 .4"/>
</g>
<!-- layer: BORDER -->
<g fill="none" stroke="#000" stroke-width=".25">
<path d="M20 10.1h390v276.9h-390zM65 5.1v5M115 5.1v5M165 5.1v5M215 5.1v10M265 5.1v5M315 5.1v5M365 5.1v5M15 52.9h5M410 52.9h5M15 100.7h5M410 100.7h5"/>
<path d="M15 148.6h10M405 148.6h10M15 196.4h5M410 196.4h5M15 244.2h5M410 244.2h5M65 287v5M115 287v5M165 287v5M215 282.1v9.9M265 287v5M315 287v5"/>
<path d="M365 287v5"/>
</g>
<!-- layer: TITLEBLOCK -->
<path d="M230 240.1h180v46.9h-180zM230 250h180M254 240.1v9.9M288 240.1v46.9M349 240.1v46.9M288 260.1h122M349 277.1h61M359 277.1v9.9M395 277.1v9.9" fill="none" stroke="#000" stroke-width=".36"/>
<!-- layer: FD_Dimensions -->
<g fill="none" stroke="#000" stroke-width=".25">
<path d="M51.6 16.6v7M55.1 18.7h15M73.6 16.6v7M266.6 15.7l16.6 13.6M31.2 25.7h18.3M33.3 29.2v44M40.6 29.2v18M55.1 34.6h3M61.6 32.1v30.5M63.7 38.7h31.5M65.1 34.2h5M73.6 32.1v4.5"/>
<path d="M235.6 27.5l43 5M257.7 22.6l16.7 2.4M259.3 26.3l-12.4 86.2M282 32.9l12.9 1.6M285.9 31.5l5.2 4.4M293.8 38.1l2.7 2.2M298.4 34.9l3.5 .4M299.6 25.7h90.8M366.7 29.2v73M388.3 29.2v88M38.5 50.7h21M63.7 50.7h31.5"/>
<path d="M93.1 42.2v5M31.2 76.7h28.3M50.1 72.4h3.5M57.1 70.3v7.7M57.1 72.4h2.9M60 70.3v5.6M63.5 72.4h15M281.3 72.3h12.7M297.5 72.3h5.6M303.1 70.2v5.7M305.2 78h9.9M306.6 72.3h3.5"/>
<path d="M330.5 63.8l-18.8 40.1M53.6 85.8v10.5M57 94.2h9M69.5 85.8v10.5M75.7 89.1h36.8M75.7 98.1h36.8M110.4 82.1v3.5M110.4 89.1v9M236.4 98.4l-.5 3.5M313 81.5v20.7M339 86.3l-20 23.2M51.6 107.8v29.7"/>
<path d="M53.6 107.8v21.3M61.2 107.2l3 1.7M67.3 110.7l10.6 6M69.5 107.8v29.7M80.9 118.5l32.3 18.5M110.4 101.6v12.9M233 107l52.8 7.6M233.3 105.1l52.8 7.6M234.6 110.8l-1.1 7.5M235.4 105.4l-.3 1.9M244.3 115.6l16.7 2.4M281.8 119l7.1 17.9"/>
<path d="M299.6 105.7h83.1M310.2 107.1l-6.2 13.1M380.6 109.2v8M35.6 127h12.5M51.6 127h2M55.1 135.5h10.9M57 127h3.5M262.8 120.4l-4.5 31.9M279.6 122.8v18.8M283.1 139.5h76.9M309.6 120.7h80.8M325.3 120.4l-4.8 33.2"/>
<path d="M328.1 121.8l-5.7 39.7M363.5 122.8v18.8M51.6 155.5v54.8M55.1 157.6h25M83.6 155.5v60.8M262 150.7l57.2 8.2M263.1 143.2l54.3 7.9M55.1 164.4h12.8M71.4 162.3v38M57.1 210.1v73M60 210.1v73M3.5 297h308.4"/>
<path d="M50.1 281h3.5M57.1 281h2.9M63.5 281h15"/>
</g>
<g fill="#000" stroke="#000" stroke-width=".25">
<path d="M51.6 18.7l3.5-.6v1.2zM70.1 18.1l3.5 .6-3.5 .6zM33.3 25.7l.6 3.5h-1.1zM40.6 25.7l.5 3.5h-1.1zM51.6 34.6l3.5-.6v1.2zM58.1 34l3.5 .6-3.5 .6zM61.6 34.2l3.5-.6v1.1zM70.1 33.6l3.5 .6-3.5 .5zM259.8 22.9l.1 3.5-1.2-.1zM278.6 31.9l3.4 1-3.5 .2zM283.5 28.9l2.4 2.6-3.1-1.7zM291.1 35.9l3.1 1.7-.8 1z"/>
<path d="M294.9 34.5l3.6-.2-.2 1.2zM366.7 25.7l.5 3.5h-1.1zM388.3 25.7l.6 3.5h-1.2zM40 47.2h1.1l-.5 3.5zM92.5 47.2h1.2l-.6 3.5zM93.1 38.7l.6 3.5h-1.2zM32.8 73.2h1.1l-.6 3.5zM53.6 71.8l3.5 .6-3.5 .6zM60 72.4l3.5-.6v1.2zM294 71.7l3.5 .6-3.5 .6zM303.1 72.3l3.5-.6v1.2zM53.6 94.2l3.4-.6v1.2z"/>
<path d="M66 93.6l3.5 .6-3.5 .6zM109.8 85.6h1.2l-.6 3.5zM313 78l.6 3.5h-1.2zM64.5 108.4l2.8 2.3-3.3-1.3zM77.9 116.7l3.3 1.3-.6 1zM110.4 98.1l.6 3.5h-1.2zM235.1 107.3l.1 3.6-1.2-.2zM235.3 101.8l1.1 .2-1 3.4zM246.3 112.4l1.2 .2-1.1 3.3zM280.5 115.8l1.8 3-1 .5zM311.1 103.7l1.1 .4-2 3zM312.4 102.2h1.2l-.6 3.5z"/>
<path d="M318.5 109.1l.9 .8-2.7 2.3zM366.1 102.2h1.1l-.5 3.5zM380.6 105.7l.6 3.5h-1.1zM380.1 117.2h1.1l-.6 3.5zM387.7 117.2h1.2l-.6 3.5zM48.1 126.4l3.5 .6-3.5 .6zM51.6 135.5l3.5-.6v1.1zM53.6 127l3.4-.6v1.2zM66 134.9l3.5 .6-3.5 .5zM279.6 139.5l3.5-.6v1.2zM360 138.9l3.5 .6-3.5 .6zM51.6 157.6l3.5-.6v1.1z"/>
<path d="M80.1 157l3.5 .6-3.5 .5zM258.6 150.2l3.5-.1-.2 1.2zM259.6 142.8l3.6-.1-.2 1.1zM317.5 150.5l3.3 1-3.5 .1zM319.3 158.4l3.4 1-3.6 .1zM51.6 164.4l3.5-.6v1.2zM67.9 163.8l3.5 .6-3.5 .6zM53.6 280.4l3.5 .6-3.5 .6zM60 281l3.5-.6v1.2z"/>
</g>
<!-- layer: Hole Notes -->
<path d="M266.9 116.9l3.4-1.2-2.8 2.2zM55 193.8l3.5-.3v1.2zM82.1 239.6l3.5-.9 .1 1.1z" fill="#000" stroke="#000" stroke-width=".25"/>
<path d="M267.2 117.4l-47.4 25.8h-36.1M58.5 194.1l69.3 4.9h40.2M185 234h-45.2l-54.2 5.3" fill="none" stroke="#000" stroke-width=".25"/>
<text font-size="7" x="289" y="270.6">rotoforgewireguide</text>
<g font-size="4.9">
<text x="60" y="17.3">11</text>
<text x="268.5" y="15.2" transform="rotate(39 268.5 15.2)">Ø3.4</text>
<text x="237" y="26.1" transform="rotate(7 237 26.1)">Ø6.5</text>
<text x="55.2" y="33.2">5</text>
<text x="66.2" y="32.7">6</text>
<text x="39.1" y="43.1" transform="rotate(-90 39.1 43.1)">12.5</text>
<text x="91.6" y="46" transform="rotate(-90 91.6 46)">6</text>
<text x="31.9" y="55.9" transform="rotate(-90 31.9 55.9)">25.5</text>
<text x="67.8" y="71">1.42</text>
<text x="282.5" y="70.9">2.8</text>
<text x="365.2" y="68.3" transform="rotate(-90 365.2 68.3)">40</text>
<text x="250.8" y="74.8" transform="rotate(-82 250.8 74.8)">47.01</text>
<text x="323.2" y="76.1" transform="rotate(-65 323.2 76.1)">R7.25</text>
<text x="386.8" y="77.9" transform="rotate(-90 386.8 77.9)">47.5</text>
<text x="60.2" y="92.8">8</text>
<text x="311.5" y="98.1" transform="rotate(-90 311.5 98.1)">13.87</text>
<text x="328.6" y="96.1" transform="rotate(-49 328.6 96.1)">R25.9</text>
<text x="108.9" y="113.1" transform="rotate(-90 108.9 113.1)">4.5</text>
<text x="232.2" y="117.2" transform="rotate(-82 232.2 117.2)">1</text>
<text x="379.2" y="116.6" transform="rotate(-90 379.2 116.6)">7.5</text>
<text x="36.6" y="125.5">.98</text>
<text x="285" y="122.9" transform="rotate(68 285 122.9)">Ø14.5</text>
<text x="104.4" y="130.2" transform="rotate(30 104.4 130.2)">Ø6.1</text>
<text x="55.8" y="134">8.98</text>
<text x="185" y="142.5">M6x1</text>
<text x="198.4" y="142.5">6H x 7/7</text>
<text x="315.5" y="138">41.96</text>
<text x="284.4" y="144.8" transform="rotate(8 284.4 144.8)">30.92</text>
<text x="284.8" y="152.5" transform="rotate(8 284.8 152.5)">32.39</text>
<text x="64.7" y="156.1">16</text>
<text x="56.8" y="162.9">9.94</text>
<text x="132.7" y="198.3">M3x0.5</text>
<text x="150.1" y="198.3">6H x 3/3</text>
<text x="143.3" y="233.3">2x M3x0.5</text>
<text x="167.2" y="233.3">6H x 6/6</text>
<text x="289" y="248.5">Michael Lynn</text>
<text x="326.2" y="248.5">9/11/2025</text>
<text x="67.8" y="279.6">1.42</text>
<text x="399.1" y="285.7">1/1</text>
<text x="304.2" y="295.5">Ø0</text>
</g>
<g font-size="3.5">
<text x="39" y="8.8">1</text>
<text x="89" y="8.8">2</text>
<text x="139" y="8.8">3</text>
<text x="189" y="8.8">4</text>
<text x="239" y="8.8">5</text>
<text x="289" y="8.8">6</text>
<text x="339" y="8.8">7</text>
<text x="389" y="8.8">8</text>
<text x="16.3" y="30.2">A</text>
<text x="411.3" y="30.2">A</text>
<text x="16.3" y="78">B</text>
<text x="411.3" y="78">B</text>
<text x="16.2" y="125.9">C</text>
<text x="411.2" y="125.9">C</text>
<text x="16.2" y="173.7">D</text>
<text x="411.2" y="173.7">D</text>
<text x="16.3" y="221.6">E</text>
<text x="411.3" y="221.6">E</text>
<text x="16.4" y="269.4">F</text>
<text x="411.4" y="269.4">F</text>
<text x="39" y="290.8">1</text>
<text x="89" y="290.8">2</text>
<text x="139" y="290.8">3</text>
<text x="189" y="290.8">4</text>
<text x="239" y="290.8">5</text>
<text x="289" y="290.8">6</text>
<text x="339" y="290.8">7</text>
<text x="389" y="290.8">8</text>
</g>
<g font-size="2.5">
<text x="231" y="242.9">Dept.</text>
<text x="255" y="242.9">Technical reference</text>
<text x="289" y="242.9">Created by</text>
<text x="350" y="242.9">Approved by</text>
<text x="289" y="252.8">Document type</text>
<text x="350" y="252.8">Document status</text>
<text x="289" y="262.9">Title</text>
<text x="350" y="262.9">DWG No.</text>
<text x="350" y="279.9">Rev.</text>
<text x="360" y="279.9">Date of issue</text>
<text x="396" y="279.9">Sheet</text>
</g>
</svg>
